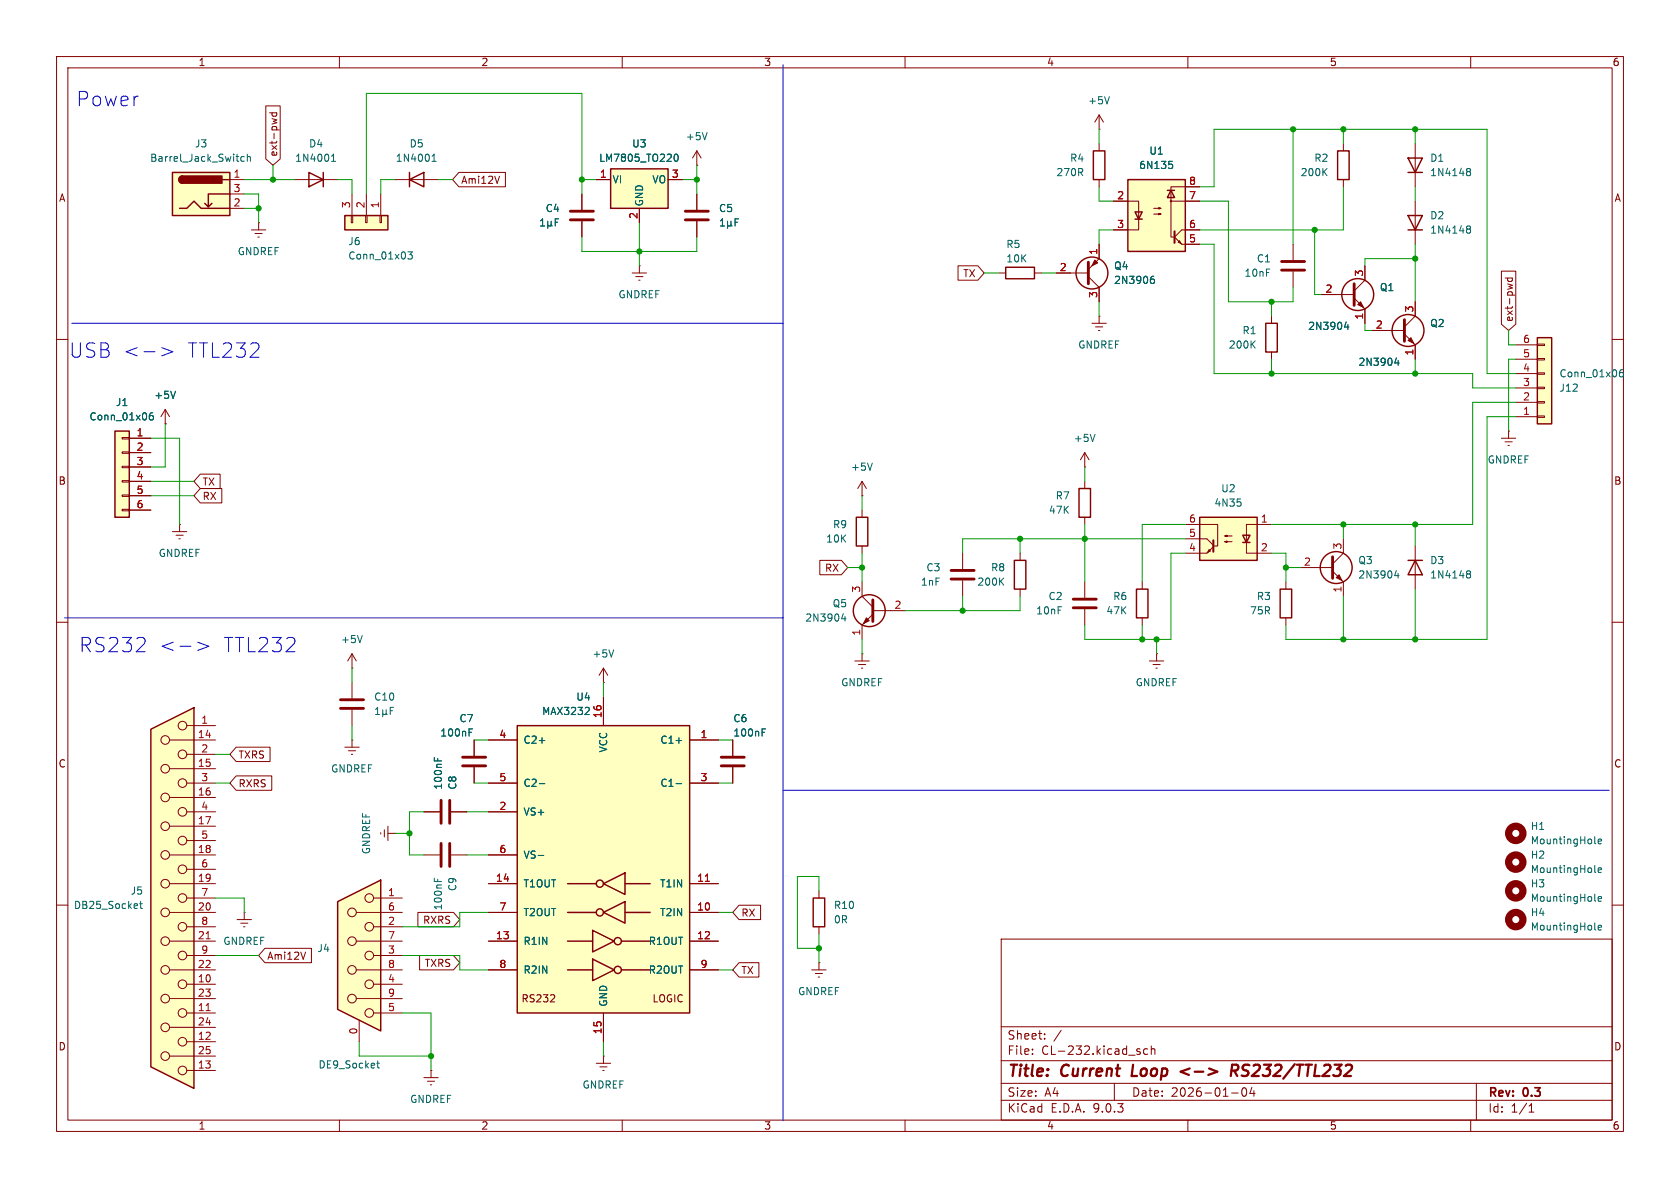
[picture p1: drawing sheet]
<svg xmlns="http://www.w3.org/2000/svg" width="297mm" height="210mm" viewBox="0 0 297 210" stroke-linecap="round" stroke-linejoin="round" font-family="sans-serif">
<g fill="none" stroke="#840000" stroke-width=".18">
<path d="M10 10h277v190h-277zM12 12h273v186h-273zM60 10v2M110 10v2M160 10v2M210 10v2M260 10v2M45.7 39.4h.1M45.7 39.4v1.2M44.4 40.6h2.6M45.1 41.3h1.3M45.6 41.9h.2"/>
<path d="M193 57.2h2.6M193.7 57.8h1.2M194.2 58.4h.2M194.3 55.9h.1M194.3 55.9v1.3M10 60h2M29.2 74.9h.1M29.2 72.4l-.8 1.3M29.2 72.4l.8 1.3M29.2 72.4v2.5M285 60h2M10 110h2"/>
<path d="M285 110h2M10 160h2M177 166h108v32h-108zM285 160h2M60 198v2M110 198v2M160 198v2M177 194.5h108M177 191.5h108M177 187.5h108M177 181.5h108M182.5 186.3v.1"/>
<path d="M182.5 185.5v.1M184.7 183.6v.1M184.7 182.8v.1M187.6 182.1l-1.3 2M197 191.5v3M201.4 185.9l.2 .2-.2 .3M201.4 185.4l.1 .1M202.9 185.5l-.4-.1-.3 .3v.4l.1 .2h.6M203.5 185.5l.2-.1 .4 .1 .1 .9M203.5 184.9v1.5M210 198v2M217.7 193.2h1.2"/>
<path d="M219.7 192.4l.2-.1a.81 .81 0 0 1 .6 .6 .81 .81 0 0 1-.3 .8l-.2 .1a.81 .81 0 0 1-.3-1.4zM221.3 192.2l-.3 1.1h.9M221.7 192.8v1M260 198v2M261 191.5v6.5M270.3 196.6h.9M270.3 195.5l.4-.4v1.5"/>
</g>
<path d="M200.3 188.2l-.2 2h.9M210.3 188.9l-1.6 .5 1.5 .6M217.7 189.3h.8a.55 .55 0 0 0 .4-.5 .55 .55 0 0 0-.3-.6h-.8l-.2 2M218.2 189.3l.5 .9" fill="none" stroke="#840000" stroke-width=".4"/>
<path d="M31 69.2l-.4 1.2" fill="none" stroke="#006464" stroke-width=".18"/>
<path d="M30.5 30.5h10.1v7.6h-10.1z" fill="#ffffc2"/>
<path d="M30.5 30.5h10.1v7.6h-10.1zM31.7 36.8h1.3l1.3-1.2 1.3 1.2h5M32.3 31.1a.64 .64 0 0 0-.7 .7 .64 .64 0 0 0 .7 .6M37.5 35.9l-.7 .7M39.4 31.8h1.2M40.6 34.3h-3.8v2.3l-.6-.7M177.8 47.2h5.1v2.1h-5.1zM151.4 91.4h2v5.1h-2zM179.3 99.1h2.1v5h-2.1z" fill="none" stroke="#840000" stroke-width=".25"/>
<g fill="#840000" stroke="#840000" stroke-width=".25">
<path d="M31.8 31.3l.5-.2v1.3a.63 .63 0 0 1-.6-.4 .63 .63 0 0 1 .1-.7z"/>
<path d="M32.3 31.1h6.9v1.3h-6.9z"/>
</g>
<g fill="none" stroke="#840000" stroke-width=".18">
<path d="M40.6 31.8h2.6M40.6 34.3h2.6M40.6 36.8h2.6M176.5 48.3h1.3M182.9 48.3h1.2M152.4 87.6h.1M152.4 85.1v2.5M152.4 90.2v1.2M152.4 96.5v1.3M152.4 85.1l-.8 1.3M152.4 85.1l.8 1.3M170.2 97.8v2.8"/>
<path d="M180.3 97.8v1.3M191.8 82.6h.1M191.8 80l-.8 1.3M191.8 80l.7 1.3M191.8 80v2.6M170.2 102.6v2.8M180.3 104.1v1.3"/>
</g>
<path d="M43.2 27.7h-.4l-.2 .2 .1 .6h.5M43.7 27.8l.2-.1h.3l.1 .8M43.7 27.2v1.3M193.6 76.8l-.4 1.2M154.2 81.9l-.4 1.2M176.9 102.7l.5 .7M177.4 102.2l-.7 .7" fill="none" stroke="#006464" stroke-width=".18"/>
<path d="M168.1 100.8h4.1M168.1 102.4h4.1" fill="none" stroke="#840000" stroke-width=".51"/>
<path d="M212.1 91.4h10.1v7.7h-10.1z" fill="#ffffc2"/>
<g fill="none" stroke="#840000" stroke-width=".25">
<path d="M223.8 57.2h2v5h-2zM190.8 86.4h2v5h-2zM212.1 91.4h10.1v7.7h-10.1zM219.7 94.6h1.3l-.7 1.3zM219.7 95.9h1.3"/>
<circle cx="193" cy="48.3" r="2.82"/>
</g>
<g fill="none" stroke="#840000" stroke-width=".18">
<path d="M186.7 48.3h5.7M192.4 48.9l1.9 1.9v2.5M194.3 43.2v2.5l-1.9 1.9M224.8 55.9v1.3M224.8 62.2v1.3M191.8 85.1v1.3M191.8 91.4v1.3M209.5 92.7h5.8v3.8h-.7M209.5 95.3h3.9l1.1 1.1M213.7 97.2l.3 .2-.5 .3zM214.5 96.6l-1.1 1.2h-3.9M216.5 94.7l.4-.1v.3l-.4-.2h1.3"/>
<path d="M216.5 95.8l.4-.2v.3l-.4-.1h1.3M224.8 92.7h-4.5v5.1h4.5"/>
</g>
<path d="M214.5 95.5v2" fill="none" stroke="#840000" stroke-width=".36"/>
<path d="M203.5 49.4l.4-.1 .2 .3-.1 .4h-.5M204 48.8l-.4 .2M221.4 60.8l.5 .7M221.9 60.3l-.7 .7M219.3 88.8v.6" fill="none" stroke="#006464" stroke-width=".18"/>
<path d="M192.4 46.4v3.8" fill="none" stroke="#840000" stroke-width=".51"/>
<path d="M193.5 46l.6 .5-1.1 .5z" fill="#840000" stroke="#840000" stroke-width=".18"/>
<path d="M20.3 76.2h2.6v15.2h-2.6z" fill="#ffffc2"/>
<path d="M20.3 76.2h2.6v15.2h-2.6z" fill="none" stroke="#840000" stroke-width=".25"/>
<g fill="none" stroke="#840000" stroke-width=".18">
<path d="M194.3 22.9h.1M194.3 20.3l-.8 1.3M194.3 20.3l.8 1.3M194.3 20.3v2.6M21.6 77.3h1.3v.3h-1.3zM21.6 79.9h1.3v.2h-1.3zM22.9 77.5h3.8M21.6 82.4h1.3v.3h-1.3zM21.6 85h1.3v.2h-1.3zM21.6 87.5h1.3v.3h-1.3zM21.6 90h1.3v.3h-1.3zM22.9 80h3.8"/>
<path d="M22.9 82.6h3.8M22.9 85.1h3.8M22.9 87.6h3.8M22.9 90.2h3.8"/>
</g>
<path d="M196.1 17.1l-.4 1.3M27 73h-.4a.86 .86 0 0 0 0 1.2l.5-.1v-.4l-.2-.2h-.3l-.2 .2" fill="none" stroke="#006464" stroke-width=".18"/>
<path d="M199.4 31.8h10.1v12.7h-10.1z" fill="#ffffc2"/>
<g fill="none" stroke="#840000" stroke-width=".25">
<path d="M193.3 26.7h2v5.1h-2zM199.4 31.8h10.1v12.7h-10.1zM200.7 37.5h1.2l-.6 1.2zM200.7 38.7h1.2M206.4 33.7h1.2M207 33.7l.6 1.2h-1.2zM248.9 99.1h2.6M250.2 99.1l1.3 2.5h-2.6z"/>
<circle cx="236.2" cy="100.3" r="2.82"/>
</g>
<g fill="none" stroke="#840000" stroke-width=".18">
<path d="M194.3 25.4v1.3M194.3 31.8v1.2M196.8 35.6h4.5v5h-4.5M204 36.8h1.2l-.3 .2v-.3l.3 .1M204 37.8h1.2l-.3 .2v-.3l.3 .1M207 35.6h5.1M212.1 33h-5.1v8.9h.6M207.8 42l1.1 1.2h3.2M208.3 42.8l.2-.3 .3 .6zM212.1 40.6h-3.2l-1.1 1.2M228.6 43.2v2.8M228.6 48v2.8"/>
<path d="M237.5 95.3v2.5l-1.9 1.9M250.2 96.5v7.6M229.9 100.3h5.7M235.6 101l1.9 1.9v2.5"/>
<circle cx="207" cy="35.6" r=".13"/>
</g>
<path d="M207.6 40.9v2" fill="none" stroke="#840000" stroke-width=".36"/>
<path d="M206.6 28.5h.7M206.8 29h.3l.2 .2v.5l-.5 .1M246.9 100.8l-.3 1h.7M247.2 101.3v.9M259.4 101.4l.1 .1M259.4 101l.3-.1 .2 .1 .1 .2-.3 .3M259.5 101.5h.2M259.5 101.5h-.1M259.7 101.5l.3 .2-.1 .4-.2 .1-.3-.1" fill="none" stroke="#006464" stroke-width=".18"/>
<path d="M226.6 46.2h4M226.6 47.8h4M235.6 98.4v3.8" fill="none" stroke="#840000" stroke-width=".51"/>
<path d="M236.2 102.1l.5-.5 .5 1z" fill="#840000" stroke="#840000" stroke-width=".18"/>
<path d="M271.8 59.7h2.5v15.2h-2.5z" fill="#ffffc2"/>
<g fill="none" stroke="#840000" stroke-width=".25">
<path d="M271.8 59.7h2.5v15.2h-2.5zM200.9 104.1h2v5.1h-2z"/>
<circle cx="153.7" cy="107.9" r="2.82"/>
</g>
<g fill="none" stroke="#840000" stroke-width=".18">
<path d="M265.4 77.5h2.6M266.1 78.1h1.2M266.6 78.7h.2M266.7 76.2h.1M266.7 76.2v1.3M268 73.7h3.8M268 71.1h3.8M268 68.6h3.8M268 66h3.8M268 63.5h3.8M268 61h3.8M271.8 73.5h1.2v.3h-1.2z"/>
<path d="M271.8 71h1.2v.2h-1.2zM271.8 68.5h1.2v.2h-1.2zM271.8 65.9h1.2v.3h-1.2zM271.8 63.4h1.2v.2h-1.2zM271.8 60.8h1.2v.3h-1.2zM151.1 116.8h2.6M151.8 117.5h1.2M152.3 118.1h.2M152.4 115.6h.1M152.4 102.9v2.5l1.9 1.9M152.4 115.6v1.2M154.3 108h5.7"/>
<path d="M154.3 108.6l-1.9 1.9v2.5M191.8 102.9v2.8M191.8 107.7v2.8M201.9 102.9v1.2M201.9 109.2v1.3"/>
</g>
<path d="M286.9 65.3l-.4 .1a.86 .86 0 0 0 0 1.2l.4-.1 .1-.4-.2-.3-.4 .1-.1 .2M149.1 108.5l-.3 .9h.8M149.4 109v.8" fill="none" stroke="#006464" stroke-width=".18"/>
<path d="M154.3 106v3.9M189.7 105.9h4.1M189.7 107.4h4.1" fill="none" stroke="#840000" stroke-width=".51"/>
<path d="M153.2 109.2l.5 .5-1 .5z" fill="#840000" stroke="#840000" stroke-width=".18"/>
<path d="M91.4 128.3h30.5v50.8h-30.5z" fill="#ffffc2"/>
<g fill="none" stroke="#840000" stroke-width=".25">
<path d="M72.4 31.8l2.5-1.3v2.5zM72.4 30.5v2.5M91.4 128.3h30.5v50.8h-30.5zM100.3 156.2h5.1M106.7 156.2l3.8-1.9v3.8zM110.5 156.2h4.4M100.3 161.3h5.1M100.3 166.4h4.5M100.3 171.5h4.5M104.8 164.5l3.8 1.9-3.8 1.9zM104.8 169.5l3.8 2-3.8 1.9zM106.7 161.3l3.8-1.9v3.8z"/>
<path d="M109.9 166.4h5M109.9 171.5h5M110.5 161.3h4.4"/>
<circle cx="106" cy="156.2" r=".63"/>
<circle cx="106" cy="161.3" r=".63"/>
<circle cx="109.2" cy="171.4" r=".63"/>
<circle cx="109.2" cy="166.4" r=".63"/>
</g>
<g fill="none" stroke="#840000" stroke-width=".18">
<path d="M69.8 31.8h7.7M102.9 34.3v2.8M102.9 39.1v2.8M123.2 34.3v2.8M123.2 39.1v2.8M111.8 48.3h2.5M112.4 48.9h1.3M112.9 49.5h.3M113 47h.1M113 47v1.3M30.5 94h2.5M31.1 94.6h1.3"/>
<path d="M31.6 95.3h.3M31.7 92.7h.1M31.7 92.7v1.3M86.4 130.8h5M86.4 138.4h5M106.7 123.2v5.1M121.9 130.8h5.1M121.9 138.4h5.1M86.4 156.2h5M86.4 143.5h5M86.4 151.1h5M121.9 156.2h5.1"/>
<path d="M86.4 161.3h5M86.4 166.4h5M86.4 171.5h5M97.3 177.1h.8M98 176v.4M106.7 179.1v5.1M121.9 161.3h5.1M121.9 166.4h5.1M121.9 171.5h5.1"/>
</g>
<g fill="none" stroke="#006464" stroke-width=".18">
<path d="M76.4 28.5h.7M76.4 27.6l.3-.4v1.3M95.6 39.9h.7M95.6 39l.3-.3v1.2M96.8 39.8l.2 .1h.3l.1-.1M96.8 39.1v1.3M97.4 39.8l.2 .1M97.4 39.1v.7M98.2 39.3h.4M98.8 38.7h-.6v1.2M127.4 39.9h.7M127.4 39l.3-.3v1.2"/>
<path d="M128.6 39.8l.2 .1h.2l.2-.1M128.6 39.1v1.3M129.2 39.8l.2 .1M129.2 39.1v.7M130 39.3h.4M130.6 38.7h-.6v1.2M95.3 130.9h1M95.3 138.5h1M103.9 125l.3 .3-.1 .3-.7 .7h.8M119.5 130.9h1M119.5 138.5h1M95.2 151.2h.9"/>
</g>
<path d="M124.7 155.8h.7" fill="none" stroke="#a90000" stroke-width=".18"/>
<path d="M100.8 37.3h4.1M100.8 38.9h4.1M121.2 37.3h4M121.2 38.9h4" fill="none" stroke="#840000" stroke-width=".51"/>
<path d="M61 38.1h7.6v2.5h-7.6z" fill="#ffffc2"/>
<path d="M61 38.1h7.6v2.5h-7.6z" fill="none" stroke="#840000" stroke-width=".25"/>
<path d="M62.1 38.1h.3v1.3h-.3zM62.2 34.3v3.8M64.6 38.1h.3v1.3h-.3zM64.8 34.3v3.8M67.2 38.1h.2v1.3h-.2zM67.3 34.3v3.8M123.2 29.2h.1M123.2 26.7l-.8 1.2M123.2 26.7l.8 1.2M123.2 26.7v2.5" fill="none" stroke="#840000" stroke-width=".18"/>
<path d="M125 23.4l-.4 1.3M72.1 44.5h.8l-.4 .5 .3 .1v.6l-.2 .1-.5-.1" fill="none" stroke="#006464" stroke-width=".18"/>
<path d="M107.9 29.8h10.2v7h-10.2z" fill="#ffffc2"/>
<g fill="none" stroke="#840000" stroke-width=".25">
<path d="M107.9 29.8h10.2v7h-10.2z"/>
<circle cx="248.9" cy="58.4" r="2.82"/>
</g>
<g fill="none" stroke="#840000" stroke-width=".18">
<path d="M105.4 31.8h2.5M113 36.8v2.6M118.1 31.8h2.5M242.6 58.4h5.7M248.3 59.1l1.9 1.9v2.5M250.2 53.3v2.6l-1.9 1.9M106.7 118.1v2.6M106.7 118.1l.7 1.3M106.7 118.1l-.8 1.3M83.8 130.8v2.8M83.8 135.6v2.8M106.7 120.7h.1"/>
<path d="M129.5 130.8v2.8M129.5 135.6v2.8M74.9 143.5h2.8M74.9 151.1h2.8M79.8 143.5h2.7M79.8 151.1h2.7M143.5 171.5h2.5M144.1 172.1h1.3M144.7 172.7h.2M144.8 170.2h.1M144.8 170.2v1.3M74.9 190.5h2.6"/>
<path d="M75.6 191.1h1.2M76.1 191.8h.2M76.2 189.2h.1M76.2 189.2v1.3M105.4 188h2.5M106 188.6h1.3M106.6 189.2h.2M106.7 186.7h.1M106.7 186.7v1.3"/>
</g>
<path d="M119.3 27.3l.2-.1a.68 .68 0 0 1 .4 .7 .68 .68 0 0 1-.4 .6 .84 .84 0 0 1-.2-1.2zM246.9 63.3l-.3 .9h.8M247.2 63.7v.9M108.5 114.9l-.4 1.2M76.8 133.9v.6M77.4 134.1v.4M82.9 129.5h.4M82.9 128.8h.6M134.7 129.5h.5M134.7 128.8h.6M76.8 155.2v.6M77.4 155.4v.4" fill="none" stroke="#006464" stroke-width=".18"/>
<path d="M248.3 56.5v3.8M81.8 133.9h4.1M81.8 135.4h4.1M127.5 133.9h4.1M127.5 135.4h4.1M78 141.5v4M78 149.1v4.1M79.5 141.5v4M79.5 149.1v4.1" fill="none" stroke="#840000" stroke-width=".51"/>
<path d="M248.9 60.2l.5-.5 .5 1z" fill="#840000" stroke="#840000" stroke-width=".18"/>
<path d="M59.7 159.4l7.6-3.8v26.6l-7.6-3.8z" fill="#ffffc2"/>
<path d="M59.7 159.4l7.6-3.8v26.6l-7.6-3.8z" fill="none" stroke="#840000" stroke-width=".25"/>
<g fill="none" stroke="#840000" stroke-width=".18">
<path d="M62.2 118.1h.1M62.2 115.6v2.5M62.2 115.6l.8 1.2M62.2 115.6l-.7 1.2M61 132.1h2.5M61.6 132.7h1.3M62.1 133.4h.3M62.2 130.8h.1M62.2 120.7v2.7M62.2 125.5v2.8M62.2 130.8v1.3M66 158.8h5.1"/>
<path d="M67.3 147.2v.2M67.9 146.7v1.3M68.6 147.3h1.2M68.6 146.1v2.5M69.8 147.3h.1M63 161.3h8.1M63 166.4h8.1M63 171.5h8.1M63 176.5h8.1M66 163.8h5.1M66 168.9h5.1M66 174h5.1"/>
<path d="M66 179.1h5.1M63.5 180.3v3.9"/>
<circle cx="65.3" cy="158.7" r=".76"/>
<circle cx="62.2" cy="176.5" r=".76"/>
<circle cx="62.2" cy="171.4" r=".76"/>
<circle cx="62.2" cy="166.4" r=".76"/>
<circle cx="62.2" cy="161.3" r=".76"/>
<circle cx="65.3" cy="174" r=".76"/>
<circle cx="65.3" cy="163.8" r=".76"/>
<circle cx="65.3" cy="168.9" r=".76"/>
<circle cx="65.3" cy="179.1" r=".76"/>
</g>
<path d="M64 112.3l-.4 1.3M66.4 126.3h.7M66.4 125.4l.4-.4v1.3M67.7 126.1l.1 .2h.3l.2-.2M67.7 125.5v1.2M68.3 126.1l.1 .2M68.3 125.5v.6M69 125.6h.4M69.6 125h-.6v1.3M66.6 187.9h.5M66.8 187.5v1.1l.3 .2" fill="none" stroke="#006464" stroke-width=".18"/>
<path d="M60.2 123.7h4.1M60.2 125.2h4.1" fill="none" stroke="#840000" stroke-width=".51"/>
<path d="M26.7 128.9l7.6-3.8v67.3l-7.6-3.8z" fill="#ffffc2"/>
<g fill="none" stroke="#840000" stroke-width=".25">
<path d="M54.6 30.5l2.5 1.3-2.5 1.2zM57.1 30.5v2.5M236.5 26.7h2v5.1h-2zM248.9 38.1h2.6l-1.3 2.5zM248.9 27.9h2.6l-1.3 2.6zM248.9 30.5h2.6M248.9 40.6h2.6M226.3 104.1h2v5.1h-2zM26.7 128.9l7.6-3.8v67.3l-7.6-3.8zM143.8 158.8h2v5h-2z"/>
<circle cx="240" cy="52.1" r="2.82"/>
</g>
<g fill="none" stroke="#840000" stroke-width=".18">
<path d="M47 18.7h2.5v9.4l-1.2 1.1-1.3-1.1zM47.7 19.9h1.2M48.1 19.9v.4l.2 .2 .6-.1v-.5M48.1 21l.8 .2M52.1 31.8h7.6M81.1 30.5h8.2v2.5h-8.2l-1.1-1.2zM88.3 31.2l-.4 1.2M102.9 34.3v2.8M102.9 39.1v2.8M105.4 31.8h2.5M113 36.8v2.6M118.1 31.8h2.5"/>
<path d="M123.2 34.3v2.8M123.2 39.1v2.8M196.8 35.6h2.6M209.5 35.6h2.6M209.5 33h2.6M237.5 25.4v1.3M237.5 31.8v1.2M250.2 25.4v7.6M250.2 35.6v7.6M169.4 47h3.5l1.1 1.3-1.1 1.2h-3.5zM186.7 48.3h2.5M194.3 43.2v2.5"/>
<path d="M194.3 50.8v2.5M196.8 40.6h2.6M209.5 40.6h2.6M209.5 43.2h2.6M233.7 52.1h5.7M239.4 52.7l1.9 1.9v2.6M241.3 47v2.5l-1.9 1.9M242.6 58.4h2.5M250.2 53.3v2.6M265.4 47.9h2.6v9.4l-1.3 1.1-1.3-1.1zM266.1 49.2h1.3M266.5 50.2l.9 .2"/>
<path d="M266.6 49.2l-.1 .3 .3 .3 .5-.2v-.4M22.9 77.5h3.8M29.2 74.9h.1M250.2 61v2.5M22.9 80h3.8M22.9 82.6h3.8M22.9 85.1h3.8M22.9 87.6h3.8M22.9 90.2h3.8M35.4 86.4h3.8v2.5h-3.8l-1.1-1.3zM35.4 83.8h3.5v2.6h-3.5l-1.1-1.3zM144.9 99.1h3.8l1.2 1.2-1.2 1.3h-3.8z"/>
<path d="M203.2 116.8h2.5M203.8 117.5h1.3M204.3 118.1h.3M204.5 115.6h.1M204.5 115.6v1.2M227.3 102.9v1.2M227.3 109.2v1.3M30 130.8h8.1M30 135.9h8.1M33 128.3h5.1M33 133.4h5.1M33 138.4h5.1"/>
<path d="M41.8 132.1h5.9v2.5h-5.9l-1.2-1.2zM41.8 137.2h6.2v2.5h-6.2l-1.2-1.3zM83.8 130.8v2.8M83.8 135.6v2.8M86.4 130.8h5M86.4 138.4h5M106.7 123.2v5.1M121.9 130.8h5.1M121.9 138.4h5.1M129.5 130.8v2.8M129.5 135.6v2.8M30 141h8.1"/>
<path d="M30 146.1h8.1M30 151.1h8.1M30 156.2h8.1M33 143.5h5.1M33 148.6h5.1M33 153.7h5.1M33 158.8h5.1M74.9 143.5h2.8M79.8 143.5h2.7M86.4 143.5h5M86.4 151.1h5M86.4 156.2h5"/>
<path d="M121.9 156.2h5.1M144.8 157.5v1.3M30 161.3h8.1M30 166.4h8.1M30 171.5h8.1M30 176.5h8.1M33 163.8h5.1M33 168.9h5.1M33 174h5.1M33 179.1h5.1M41.9 162.6h2.5M42.5 163.2h1.3"/>
<path d="M43.1 163.8h.2M43.2 161.3h.1M43.2 161.3v1.3M46.8 167.6h8.3v2.6h-8.3l-1.1-1.3zM54 168.3l-.4 1.3M73.9 161.3h6.3l1.1 1.3-1.1 1.2h-6.3zM74.2 168.9h6l1.1 1.3-1.1 1.3h-6zM86.4 161.3h5M86.4 166.4h5M86.4 171.5h5M106.7 179.1v5.1M121.9 161.3h5.1"/>
<path d="M121.9 166.4h5.1M121.9 171.5h5.1M130.7 160h3.8v2.6h-3.8l-1.2-1.3zM130.7 170.2h3.5v2.5h-3.5l-1.2-1.2zM144.8 163.8v1.3M30 181.6h8.1M30 186.7h8.1M33 184.2h5.1M33 189.2h5.1"/>
<circle cx="29.2" cy="135.9" r=".76"/>
<circle cx="29.2" cy="130.8" r=".76"/>
<circle cx="32.3" cy="138.4" r=".76"/>
<circle cx="32.3" cy="128.3" r=".76"/>
<circle cx="32.3" cy="133.3" r=".76"/>
<circle cx="29.2" cy="151.1" r=".76"/>
<circle cx="29.2" cy="156.2" r=".76"/>
<circle cx="29.2" cy="141" r=".76"/>
<circle cx="29.2" cy="146" r=".76"/>
<circle cx="32.3" cy="153.7" r=".76"/>
<circle cx="32.3" cy="143.5" r=".76"/>
<circle cx="32.3" cy="148.6" r=".76"/>
<circle cx="32.3" cy="158.7" r=".76"/>
<circle cx="29.2" cy="166.4" r=".76"/>
<circle cx="29.2" cy="171.4" r=".76"/>
<circle cx="29.2" cy="161.3" r=".76"/>
<circle cx="29.2" cy="176.5" r=".76"/>
<circle cx="32.3" cy="168.9" r=".76"/>
<circle cx="32.3" cy="179.1" r=".76"/>
<circle cx="32.3" cy="174" r=".76"/>
<circle cx="32.3" cy="163.8" r=".76"/>
<circle cx="29.2" cy="181.6" r=".76"/>
<circle cx="29.2" cy="186.7" r=".76"/>
<circle cx="32.3" cy="184.1" r=".76"/>
<circle cx="32.3" cy="189.2" r=".76"/>
</g>
<path d="M124.7 155.8h.7M36.4 166h.8M36.4 178.7h.8" fill="none" stroke="#a90000" stroke-width=".18"/>
<g fill="none" stroke="#006464" stroke-width=".18">
<path d="M58.6 28.5h.7M58.6 27.6l.4-.4v1.3M95.6 39.9h.7M95.6 39l.3-.3v1.2M96.8 39.8l.2 .1h.3l.1-.1M96.8 39.1v1.3M97.4 39.8l.2 .1M97.4 39.1v.7M98.2 39.3h.4M98.8 38.7h-.6v1.2M119.3 27.3l.2-.1a.68 .68 0 0 1 .4 .7 .68 .68 0 0 1-.4 .6 .84 .84 0 0 1-.2-1.2zM127.4 39.9h.7"/>
<path d="M127.4 39l.3-.3v1.2M128.6 39.8l.2 .1h.2l.2-.1M128.6 39.1v1.3M129.2 39.8l.2 .1M129.2 39.1v.7M130 39.3h.4M130.6 38.7h-.6v1.2M206.6 28.5h.7M206.8 29h.3l.2 .2v.5l-.5 .1M234.1 30.3l.5 .8M234.6 29.8l-.7 .7M259.4 29.8h.3l.2 .1 .1 .2-.3 .2"/>
<path d="M259.4 30.3h.1M259.5 30.3h.2M259.5 30.3l-.1 .1M259.7 30.3l.3 .3-.1 .3-.2 .2-.3-.1M203.5 49.4l.4-.1 .2 .3-.1 .4h-.5M204 48.8l-.4 .2M238 56.9l-.3 .9h.8M238.3 57.4v.8M259.4 40.4l.1 .1M259.4 40l.3-.1 .2 .2 .1 .2-.3 .2M259.5 40.5h.2M259.5 40.5l-.1 .1"/>
<path d="M259.7 40.5l.3 .2-.1 .4-.2 .1h-.3M27 73h-.4a.86 .86 0 0 0 0 1.2l.5-.1v-.4l-.2-.2h-.3l-.2 .2M31 69.2l-.4 1.2M246.9 63.3l-.3 .9h.8M247.2 63.7v.9M76.8 133.9v.6M77.4 134.1v.4M82.9 129.5h.4M82.9 128.8h.6M95.3 130.9h1M95.3 138.5h1M103.9 125l.3 .3-.1 .3-.7 .7h.8"/>
<path d="M119.5 130.9h1M119.5 138.5h1M134.7 129.5h.5M134.7 128.8h.6M24.7 159.8h.5M24.9 159.3v1.1l.3 .2M95.2 151.2h.9M281.9 159.1l.2 .2M281.9 149l.2 .2M281.9 154.1l.2 .1M282.5 158.9l.6-.1v-.3h-.4l-.2 .2 .1 .6h.5M282.5 148.7l.6-.1v-.2l-.4-.1-.2 .2 .1 .6h.5"/>
<path d="M282.5 153.8l.6-.1v-.2l-.4-.1-.2 .2 .1 .6h.5M281.9 164.2l.2 .2M282.5 164l.6-.1v-.3h-.4l-.2 .1 .1 .6h.5"/>
</g>
<g fill="none" stroke="#840000" stroke-width="1.3">
<circle cx="268" cy="157.5" r="1.27"/>
<circle cx="268" cy="147.3" r="1.27"/>
<circle cx="268" cy="152.4" r="1.27"/>
<circle cx="268" cy="162.6" r="1.27"/>
</g>
<path d="M239.4 50.2v3.8" fill="none" stroke="#840000" stroke-width=".51"/>
<path d="M240 53.8l.5-.5 .5 1.1z" fill="#840000" stroke="#840000" stroke-width=".18"/>
<path d="M138.4 11.4v186.7M12.7 57.2h125.7M28.6 61.5l1.9 .7-1.9 .7M11.4 109.2h127M35 113.5l1.9 .7-1.9 .8M138.4 139.7h146.1" fill="none" stroke="#0000c2" stroke-width=".18"/>
<g fill="none" stroke="#009600" stroke-width=".18">
<path d="M43.2 31.8h8.9M43.2 36.8h2.5M43.2 34.3h2.5v5.1M48.3 29.2v2.6M59.7 31.8h2.5v2.5M64.8 34.3v-17.8h38.1v17.8M69.8 31.8h-2.5v2.5M77.5 31.8h2.5M102.9 31.8h2.5M113 39.4v7.6M120.6 31.8h2.6M123.2 29.2v5.1"/>
<path d="M194.3 33v2.6h2.5M194.3 22.9v2.5M212.1 35.6h5.1v17.7h11.4v-2.5M212.1 33h2.5v-10.1h48.3v43.1h5.1M228.6 22.9v20.3M237.5 22.9v2.5M237.5 33v7.6h-25.4M250.2 22.9v2.5M250.2 33v2.6M102.9 41.9v2.6h20.3v-2.6M174 48.3h2.5M184.1 48.3h2.6"/>
<path d="M194.3 53.3v2.6M196.8 40.6h-2.5v2.6M212.1 43.2h2.5v22.8h45.7v2.6h7.7M224.8 53.3v2.6M232.4 40.6v11.5h1.3M241.3 57.2v1.2h1.3M250.2 43.2v10.1M250.2 45.7h-8.9v1.3M266.7 58.4v2.6h1.3M26.7 77.5h5v15.2M29.2 74.9v7.7h-2.5M224.8 63.5v2.5"/>
<path d="M250.2 63.5v2.5M268 73.7h-5.1v39.3h-35.6v-2.5M268 71.1h-7.7v21.6h-35.5M268 63.5h-1.3v12.7M26.7 87.6h7.6M26.7 85.1h7.6M152.4 87.6v2.6M152.4 97.8v5.1M180.3 95.3v2.5M191.8 82.6v2.5M191.8 92.7v10.2M209.5 97.8h-2.5v15.2h-15.2v-2.5"/>
<path d="M209.5 92.7h-7.6v10.2M209.5 95.3h-39.3v2.5M224.8 97.8h2.5v5.1M237.5 92.7v2.6M250.2 92.7v3.8M62.2 118.1v2.6M149.9 100.3h2.5M152.4 113v2.6M170.2 105.4v2.6M180.3 105.4v2.6h-20.3M201.9 110.5v2.5M204.5 113v2.6"/>
<path d="M227.3 100.3h2.6M237.5 105.4v7.6M250.2 104.1v8.9M38.1 138.4h2.5M38.1 133.4h2.5M62.2 128.3v2.5M83.8 138.4h2.6M83.8 130.8h2.6M106.7 120.7v2.5M127 138.4h2.5M127 130.8h2.5M38.1 158.8h5.1v2.5"/>
<path d="M69.8 147.3h2.6M74.9 143.5h-2.5v7.6h2.5M82.5 143.5h3.9M82.5 151.1h3.9M144.8 157.5v-2.6h-3.8v12.7h3.8M38.1 168.9h7.6M71.1 168.9h10.2v2.6h5.1M71.1 179.1h5.1v10.1M86.4 161.3h-5.1v2.5h-10.2M127 161.3h2.5M127 171.5h2.5M144.8 165.1v5.1"/>
<path d="M63.5 184.2v2.5h12.7M106.7 184.2v2.5"/>
</g>
<g fill="#009600" stroke="#009600" stroke-width=".18">
<circle cx="224.8" cy="53.3" r=".46"/>
<circle cx="224.8" cy="66" r=".46"/>
<circle cx="250.2" cy="66" r=".46"/>
<circle cx="250.2" cy="45.7" r=".46"/>
<circle cx="250.2" cy="22.9" r=".46"/>
<circle cx="204.5" cy="113" r=".46"/>
<circle cx="191.8" cy="95.3" r=".46"/>
<circle cx="180.3" cy="95.3" r=".46"/>
<circle cx="201.9" cy="113" r=".46"/>
<circle cx="237.5" cy="113" r=".46"/>
<circle cx="237.5" cy="92.7" r=".46"/>
<circle cx="227.3" cy="100.3" r=".46"/>
<circle cx="250.2" cy="92.7" r=".46"/>
<circle cx="250.2" cy="113" r=".46"/>
<circle cx="237.5" cy="22.9" r=".46"/>
<circle cx="228.6" cy="22.9" r=".46"/>
<circle cx="232.4" cy="40.6" r=".46"/>
<circle cx="152.4" cy="100.3" r=".46"/>
<circle cx="170.2" cy="108" r=".46"/>
<circle cx="45.7" cy="36.8" r=".46"/>
<circle cx="48.3" cy="31.8" r=".46"/>
<circle cx="76.2" cy="186.7" r=".46"/>
<circle cx="72.4" cy="147.3" r=".46"/>
<circle cx="144.8" cy="167.6" r=".46"/>
<circle cx="102.9" cy="31.8" r=".46"/>
<circle cx="123.2" cy="31.8" r=".46"/>
<circle cx="113" cy="44.5" r=".46"/>
</g>
<g font-size="3.5" fill="#0000c2">
<text x="13.5" y="19">Power</text>
<text x="12.2" y="63.5">USB &lt;-&gt;</text>
<text x="33" y="63.5">TTL232</text>
<text x="13.9" y="115.5">RS232</text>
<text x="28" y="115.5">&lt;-&gt;</text>
<text x="39.4" y="115.5">TTL232</text>
</g>
<g font-size="2.8" fill="#840000">
<text x="178" y="190.9">Title:</text>
<text x="187.7" y="190.9">Current</text>
<text x="200.9" y="190.9">Loop</text>
<text x="210.3" y="190.9">&lt;-&gt;</text>
<text x="220.1" y="190.9">RS232/TTL232</text>
</g>
<g font-size="2.1" fill="#840000">
<text x="178" y="184">Sheet:</text>
<text x="178" y="186.7">File:</text>
<text x="184.1" y="186.7">CL-232.kicad_sch</text>
<text x="178" y="196.9">KiCad</text>
<text x="178" y="194.1">Size:</text>
<text x="184.7" y="194.1">A4</text>
<text x="185.7" y="196.9">E.D.A.</text>
<text x="193.3" y="196.9">9.0.3</text>
<text x="200" y="194.1">Date:</text>
<text x="207" y="194.1">2026-01-04</text>
<text x="263" y="194.3">Rev:</text>
<text x="263" y="196.9">Id:</text>
<text x="267.1" y="196.9">1/1</text>
<text x="269.4" y="194.3">0.3</text>
</g>
<g font-size="1.8" fill="#840000">
<text x="35" y="11.9">1</text>
<text x="85" y="11.9">2</text>
<text x="135" y="11.9">3</text>
<text x="185" y="11.9">4</text>
<text x="235" y="11.9">5</text>
<text x="285" y="11.9">6</text>
<text x="49.2" y="27.8" transform="rotate(-90 49.2 27.8)">ext-pwd</text>
<text x="10.3" y="35.9">A</text>
<text x="81.4" y="32.7">Ami12V</text>
<text x="285.3" y="35.9">A</text>
<text x="170.2" y="49.2">TX</text>
<text x="267.7" y="57" transform="rotate(-90 267.7 57)">ext-pwd</text>
<text x="10.3" y="85.9">B</text>
<text x="35.7" y="88.6">RX</text>
<text x="35.7" y="86">TX</text>
<text x="285.3" y="85.9">B</text>
<text x="145.7" y="101.3">RX</text>
<text x="10.3" y="135.9">C</text>
<text x="42.1" y="134.3">TXRS</text>
<text x="285.3" y="135.9">C</text>
<text x="42.1" y="139.4">RXRS</text>
<text x="74.7" y="163.5">RXRS</text>
<text x="131" y="162.2">RX</text>
<text x="47.1" y="169.9">Ami12V</text>
<text x="75" y="171.1">TXRS</text>
<text x="131" y="172.4">TX</text>
<text x="92.1" y="177.4">RS232</text>
<text x="115.3" y="177.4">LOGIC</text>
<text x="10.3" y="185.9">D</text>
<text x="285.3" y="185.9">D</text>
<text x="35" y="199.9">1</text>
<text x="85" y="199.9">2</text>
<text x="135" y="199.9">3</text>
<text x="185" y="199.9">4</text>
<text x="235" y="199.9">5</text>
<text x="285" y="199.9">6</text>
</g>
<g font-size="1.8" fill="#006464">
<text x="192.3" y="18.6">+5V</text>
<text x="26.4" y="28.8">Barrel_Jack_Switch</text>
<text x="34.4" y="26.3">J3</text>
<text x="52.1" y="28.8">1N4001</text>
<text x="54.5" y="26.3">D4</text>
<text x="69.9" y="28.8">1N4001</text>
<text x="72.3" y="26.3">D5</text>
<text x="105.8" y="28.8">LM7805_TO220</text>
<text x="111.7" y="26.3">U3</text>
<text x="121.2" y="25">+5V</text>
<text x="189.1" y="28.8">R4</text>
<text x="203.1" y="27.5">U1</text>
<text x="232.3" y="28.8">R2</text>
<text x="252.7" y="28.8">D1</text>
<text x="108.2" y="32.6">VI</text>
<text x="115.2" y="32.6">VO</text>
<text x="186.7" y="31.3">270R</text>
<text x="201.3" y="30.1">6N135</text>
<text x="229.8" y="31.3">200K</text>
<text x="252.7" y="31.3">1N4148</text>
<text x="96.4" y="37.7">C4</text>
<text x="113.9" y="36.6" transform="rotate(-90 113.9 36.6)">GND</text>
<text x="127" y="37.7">C5</text>
<text x="252.7" y="39">D2</text>
<text x="252.7" y="41.5">1N4148</text>
<text x="41.9" y="45.3">GNDREF</text>
<text x="61.5" y="43.5">J6</text>
<text x="61.5" y="46.1">Conn_01x03</text>
<text x="177.8" y="44">R5</text>
<text x="177.8" y="46.6">10K</text>
<text x="196.9" y="47.9">Q4</text>
<text x="222.1" y="46.6">C1</text>
<text x="109.2" y="52.9">GNDREF</text>
<text x="196.9" y="50.4">2N3906</text>
<text x="219.9" y="49.1">10nF</text>
<text x="243.8" y="51.7">Q1</text>
<text x="219.6" y="59.3">R1</text>
<text x="231.2" y="58.5">2N3904</text>
<text x="252.7" y="58">Q2</text>
<text x="190.5" y="61.8">GNDREF</text>
<text x="217.1" y="61.8">200K</text>
<text x="240.1" y="64.9">2N3904</text>
<text x="20.4" y="72">J1</text>
<text x="27.2" y="70.7">+5V</text>
<text x="275.6" y="66.9">Conn_01x06</text>
<text x="275.6" y="69.4">J12</text>
<text x="15.7" y="74.5">Conn_01x06</text>
<text x="150.4" y="83.4">+5V</text>
<text x="189.7" y="78.3">+5V</text>
<text x="262.9" y="82.1">GNDREF</text>
<text x="186.5" y="88.5">R7</text>
<text x="214.6" y="89.8">4N35</text>
<text x="215.8" y="87.2">U2</text>
<text x="147.2" y="93.6">R9</text>
<text x="185.3" y="91">47K</text>
<text x="28" y="98.7">GNDREF</text>
<text x="146" y="96.1">10K</text>
<text x="163.7" y="101.2">C3</text>
<text x="175.1" y="101.2">R8</text>
<text x="240" y="99.9">Q3</text>
<text x="252.7" y="99.9">D3</text>
<text x="147.1" y="107.5">Q5</text>
<text x="162.7" y="103.7">1nF</text>
<text x="172.7" y="103.7">200K</text>
<text x="185.3" y="106.3">C2</text>
<text x="196.7" y="106.3">R6</text>
<text x="222.1" y="106.3">R3</text>
<text x="240" y="102.5">2N3904</text>
<text x="252.7" y="102.5">1N4148</text>
<text x="60.2" y="113.9">+5V</text>
<text x="142.3" y="110.1">2N3904</text>
<text x="183.1" y="108.8">10nF</text>
<text x="195.5" y="108.8">47K</text>
<text x="220.9" y="108.8">75R</text>
<text x="104.6" y="116.4">+5V</text>
<text x="66" y="124.1">C10</text>
<text x="101.8" y="124.1">U4</text>
<text x="148.6" y="121.5">GNDREF</text>
<text x="200.7" y="121.5">GNDREF</text>
<text x="77.7" y="130.4">100nF</text>
<text x="81.1" y="127.9">C7</text>
<text x="92.5" y="131.7">C2+</text>
<text x="95.7" y="126.6">MAX3232</text>
<text x="116.6" y="131.7">C1+</text>
<text x="129.5" y="127.9">C6</text>
<text x="129.5" y="130.4">100nF</text>
<text x="58.4" y="136.8">GNDREF</text>
<text x="107.5" y="133.1" transform="rotate(-90 107.5 133.1)">VCC</text>
<text x="78.3" y="139.7" transform="rotate(-90 78.3 139.7)">100nF</text>
<text x="80.9" y="139.7" transform="rotate(-90 80.9 139.7)">C8</text>
<text x="92.5" y="139.3">C2-</text>
<text x="116.6" y="139.3">C1-</text>
<text x="92.5" y="144.4">VS+</text>
<text x="270.5" y="146.9">H1</text>
<text x="270.5" y="149.5">MountingHole</text>
<text x="65.6" y="151.1" transform="rotate(-90 65.6 151.1)">GNDREF</text>
<text x="92.5" y="152">VS-</text>
<text x="270.5" y="152">H2</text>
<text x="270.5" y="154.5">MountingHole</text>
<text x="13" y="160.9">DB25_Socket</text>
<text x="23" y="158.3">J5</text>
<text x="78.3" y="161" transform="rotate(-90 78.3 161)">100nF</text>
<text x="80.9" y="157.6" transform="rotate(-90 80.9 157.6)">C9</text>
<text x="92.5" y="157.1">T1OUT</text>
<text x="116.6" y="157.1">T1IN</text>
<text x="147.3" y="160.9">R10</text>
<text x="270.5" y="157.1">H3</text>
<text x="270.5" y="159.6">MountingHole</text>
<text x="39.4" y="167.2">GNDREF</text>
<text x="92.5" y="162.2">T2OUT</text>
<text x="92.5" y="167.2">R1IN</text>
<text x="114.6" y="167.2">R1OUT</text>
<text x="116.6" y="162.2">T2IN</text>
<text x="147.3" y="163.4">0R</text>
<text x="270.5" y="162.2">H4</text>
<text x="270.5" y="164.7">MountingHole</text>
<text x="56" y="168.5">J4</text>
<text x="92.5" y="172.3">R2IN</text>
<text x="114.6" y="172.3">R2OUT</text>
<text x="107.5" y="178.1" transform="rotate(-90 107.5 178.1)">GND</text>
<text x="141" y="176.1">GNDREF</text>
<text x="56.2" y="189.1">DE9_Socket</text>
<text x="72.4" y="195.2">GNDREF</text>
<text x="102.9" y="192.6">GNDREF</text>
</g>
<g font-size="1.8" fill="#a90000">
<text x="41.2" y="31.5">1</text>
<text x="41.2" y="34">3</text>
<text x="106" y="31.5">1</text>
<text x="118.7" y="31.5">3</text>
<text x="197.4" y="35.3">2</text>
<text x="210.1" y="32.8">8</text>
<text x="210.1" y="35.3">7</text>
<text x="41.2" y="36.6">2</text>
<text x="62" y="36.9" transform="rotate(-90 62 36.9)">3</text>
<text x="64.5" y="36.9" transform="rotate(-90 64.5 36.9)">2</text>
<text x="67.1" y="36.9" transform="rotate(-90 67.1 36.9)">1</text>
<text x="112.8" y="38.8" transform="rotate(-90 112.8 38.8)">2</text>
<text x="197.4" y="40.4">3</text>
<text x="210.1" y="40.4">6</text>
<text x="194.1" y="45.2" transform="rotate(-90 194.1 45.2)">1</text>
<text x="210.1" y="42.9">5</text>
<text x="187.3" y="48">2</text>
<text x="194.1" y="52.8" transform="rotate(-90 194.1 52.8)">3</text>
<text x="234.2" y="51.8">2</text>
<text x="241" y="49" transform="rotate(-90 241 49)">3</text>
<text x="241" y="56.6" transform="rotate(-90 241 56.6)">1</text>
<text x="243.1" y="58.2">2</text>
<text x="249.9" y="55.3" transform="rotate(-90 249.9 55.3)">3</text>
<text x="249.9" y="62.9" transform="rotate(-90 249.9 62.9)">1</text>
<text x="269.2" y="65.8">4</text>
<text x="269.2" y="63.2">5</text>
<text x="269.2" y="60.7">6</text>
<text x="269.2" y="70.9">2</text>
<text x="269.2" y="68.3">3</text>
<text x="24.1" y="77.2">1</text>
<text x="269.2" y="73.4">1</text>
<text x="24.1" y="79.8">2</text>
<text x="24.1" y="82.3">3</text>
<text x="24.1" y="84.8">4</text>
<text x="24.1" y="87.4">5</text>
<text x="24.1" y="89.9">6</text>
<text x="210.1" y="92.5">6</text>
<text x="210.1" y="95">5</text>
<text x="222.8" y="92.5">1</text>
<text x="210.1" y="97.5">4</text>
<text x="222.8" y="97.5">2</text>
<text x="230.4" y="100.1">2</text>
<text x="237.2" y="97.2" transform="rotate(-90 237.2 97.2)">3</text>
<text x="152.1" y="104.8" transform="rotate(-90 152.1 104.8)">3</text>
<text x="158" y="107.7">2</text>
<text x="237.2" y="104.8" transform="rotate(-90 237.2 104.8)">1</text>
<text x="152.1" y="112.5" transform="rotate(-90 152.1 112.5)">1</text>
<text x="34.9" y="130.6">14</text>
<text x="35.5" y="128">1</text>
<text x="88.2" y="130.6">4</text>
<text x="106.4" y="127" transform="rotate(-90 106.4 127)">16</text>
<text x="123.8" y="130.6">1</text>
<text x="34.9" y="135.6">15</text>
<text x="35.5" y="133.1">2</text>
<text x="34.9" y="140.7">16</text>
<text x="35.5" y="138.2">3</text>
<text x="35.5" y="143.3">4</text>
<text x="88.2" y="138.2">5</text>
<text x="88.2" y="143.3">2</text>
<text x="123.8" y="138.2">3</text>
<text x="34.9" y="145.8">17</text>
<text x="35.5" y="148.3">5</text>
<text x="34.9" y="150.9">18</text>
<text x="34.9" y="156">19</text>
<text x="35.5" y="153.4">6</text>
<text x="87.6" y="156">14</text>
<text x="88.2" y="150.9">6</text>
<text x="123.1" y="156">11</text>
<text x="34.9" y="161">20</text>
<text x="35.5" y="158.5">7</text>
<text x="68.5" y="158.5">1</text>
<text x="68.5" y="161">6</text>
<text x="88.2" y="161">7</text>
<text x="123.1" y="161">10</text>
<text x="34.9" y="166.1">21</text>
<text x="35.5" y="163.6">8</text>
<text x="68.5" y="163.6">2</text>
<text x="68.5" y="166.1">7</text>
<text x="87.6" y="166.1">13</text>
<text x="123.1" y="166.1">12</text>
<text x="34.9" y="171.2">22</text>
<text x="34.9" y="173.7">10</text>
<text x="35.5" y="168.7">9</text>
<text x="68.5" y="168.7">3</text>
<text x="68.5" y="171.2">8</text>
<text x="68.5" y="173.7">4</text>
<text x="88.2" y="171.2">8</text>
<text x="123.8" y="171.2">9</text>
<text x="34.9" y="176.3">23</text>
<text x="34.9" y="178.8">11</text>
<text x="68.5" y="176.3">9</text>
<text x="68.5" y="178.8">5</text>
<text x="34.9" y="181.4">24</text>
<text x="34.9" y="183.9">12</text>
<text x="63.2" y="183" transform="rotate(-90 63.2 183)">0</text>
<text x="106.4" y="182.9" transform="rotate(-90 106.4 182.9)">15</text>
<text x="34.9" y="186.4">25</text>
<text x="34.9" y="189">13</text>
</g>
</svg>
